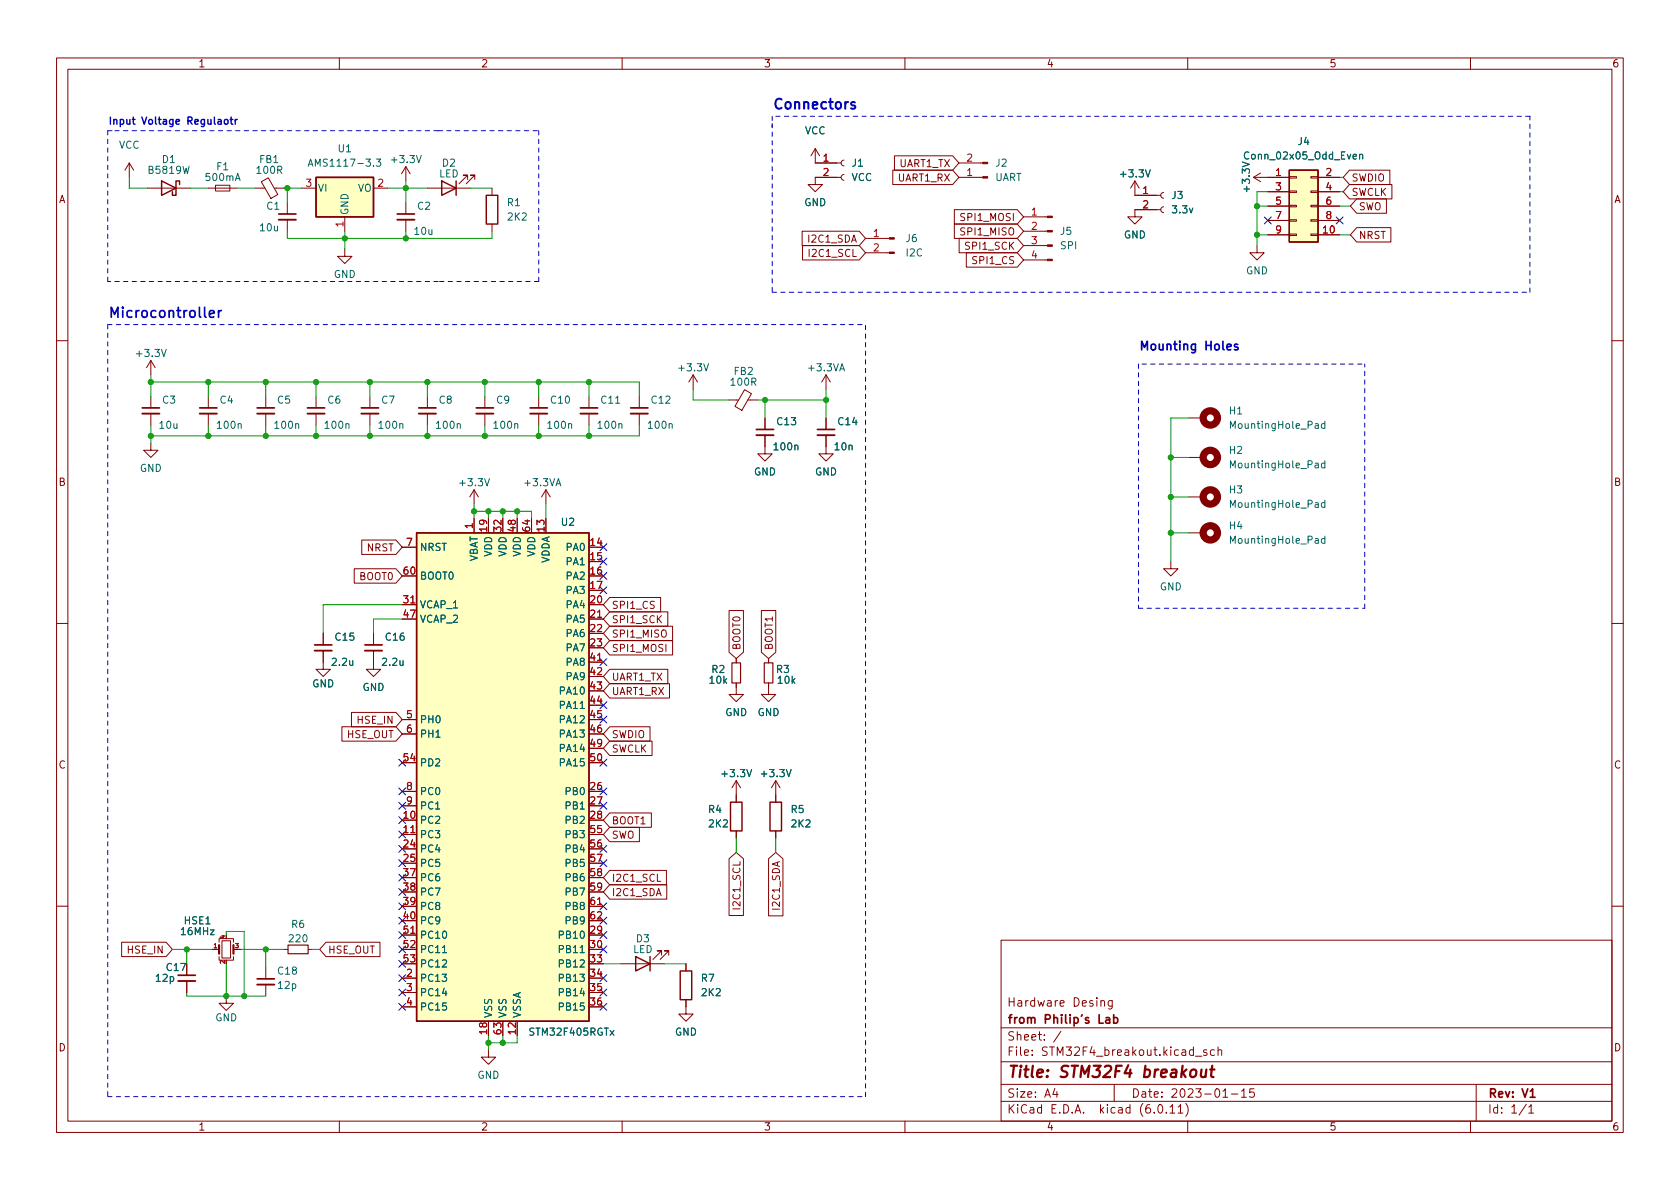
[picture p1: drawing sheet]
<svg xmlns="http://www.w3.org/2000/svg" width="297mm" height="210mm" viewBox="0 0 297 210" stroke-linecap="round" stroke-linejoin="round" font-family="sans-serif">
<g fill="none" stroke="#840000" stroke-width=".18">
<path d="M10 10.2h277v190.1h-277zM12 12.2h273v186.1h-273zM60 10.2v2M110 10.2v2M160 10.2v2M210 10.2v2M260 10.2v2M22.9 28.8l-.8 1.3M22.9 28.8v2.6M22.9 28.8l.7 1.3M26 33.3h7.7M36.8 33.3h5.1"/>
<path d="M38.1 32.8h2.5v1h-2.5zM45.1 33.3h1.7M46.2 32.2l1.2-.8 1.7 3-1.2 .7zM48.5 33.3h1.7M50.8 35.8v2M50.8 38.9v2M53.3 33.3h2.6M61 38.3v2.6M66 33.3h2.6M71.8 29.5v2.5M71.8 35.8v2M71.8 38.9v2"/>
<path d="M71.8 29.5l-.8 1.2M71.8 29.5l.7 1.2M75.6 33.3h7.6M82.7 31.7v-.7h-.8h.8l-1.5 1.5M83.9 31.7v-.7h-.7h.7l-1.5 1.5M87 33.3v1.2M87 39.6v1.3M144.1 26.3v2.5h4.6M144.1 26.3l-.7 1.3M144.1 26.3l.8 1.3M148.7 31.4h-4.6v1.2h1.3l-1.3 1.3-1.2-1.3h1.2M149.2 30.9l-.3 .1-.2 .4 .2 .3 .3 .2"/>
<path d="M149.2 28.3l-.3 .2-.2 .3 .2 .4 .3 .1M157.8 30.1h10.6l1.1 1.3-1.1 1.2h-10.6zM158.2 27.6h10.2l1.1 1.2-1.1 1.3h-10.2zM168.7 37.1h11.2l1.1 1.2-1.1 1.3h-11.2zM168.7 39.6h11.2l1.1 1.3-1.1 1.3h-11.2zM169.5 31.4h4.3M169.5 28.8h4.3M181 38.3h4.2M200.7 32l-.8 1.3M200.7 32v2.5h4.5M200.7 32l.7 1.3M205.2 37.1h-4.5v1.2h1.2l-1.2 1.3-1.3-1.3h1.3"/>
<path d="M205.7 36.6l-.3 .1-.2 .4 .2 .3 .3 .2M205.7 34l-.3 .2-.2 .3 .2 .4 .3 .1M221.6 31.4h6.4M221.6 31.4l1.3 .7M222.9 30.6l-1.3 .8M224.2 33.9h3.8M224.2 36.4h3.8M224.2 39h3.8M228 38.9h1.2v.2h-1.2zM228 36.3h1.2v.3h-1.2zM228 33.8h1.2v.2h-1.2zM228 31.2h1.2v.3h-1.2z"/>
<path d="M231.8 38.9h1.2v.2h-1.2zM231.8 36.3h1.2v.3h-1.2zM231.8 33.8h1.2v.2h-1.2zM231.8 31.2h1.2v.3h-1.2zM233 31.4h3.9M233 33.9h3.9M233 36.4h3.9M233 39h3.9M238.6 32.6h7.5v2.6h-7.5l-1.1-1.3zM238.6 30.1h7.1v2.5h-7.1l-1.1-1.2zM239.9 35.2h5.2v2.5h-5.2l-1.1-1.3zM61 44.1v1.2h1.2l-1.2 1.3-1.3-1.3h1.3"/>
<path d="M141.8 40.9h10.1l1.1 1.3-1.1 1.2h-10.1zM141.9 43.4h10l1.1 1.3-1.1 1.3h-10zM153 44.7h4.3M153 42.2h4.3M169.6 42.2h10.3l1.1 1.2-1.1 1.3h-10.3zM170.9 44.7h9l1.1 1.3-1.1 1.2h-9zM181 46h4.2M181 43.4h4.2M181 40.9h4.2M222.2 43.4v1.3h1.3l-1.3 1.3-1.2-1.3h1.2M224.2 41.5h3.8M228 41.4h1.2v.3h-1.2z"/>
<path d="M231.8 41.4h1.2v.3h-1.2zM233 41.5h3.9M239.9 40.3h6v2.5h-6l-1.1-1.3zM10 60.2h2M26.7 78.4v1.2h1.2l-1.2 1.3-1.3-1.3h1.3M26.7 63.7l-.8 1.3M26.7 63.7v2.6M26.7 70.1v2M26.7 73.1v2.1M26.7 63.7l.7 1.3M36.8 70.1v2M36.8 73.1v2.1"/>
<path d="M47 70.1v2M47 73.1v2.1M55.9 70.1v2M55.9 73.1v2.1M65.4 70.1v2M65.4 73.1v2.1M75.6 70.1v2M75.6 73.1v2.1M85.7 70.1v2M85.7 73.1v2.1M95.2 70.1v2M95.2 73.1v2.1"/>
<path d="M104.1 70.1v2M104.1 73.1v2.1M113 70.1v2M113 73.1v2.1M122.6 66.3l-.8 1.3M122.6 66.3v2.5M122.6 66.3l.7 1.3M128.9 70.7h1.7M131.6 68.9l1.3 .7-1.7 3-1.3-.7zM132.2 70.7h1.8M135.3 77v3.3h1.2l-1.2 1.2-1.3-1.2h1.3M135.3 73.9v2"/>
<path d="M146 77v3.3h1.3l-1.3 1.2-1.2-1.2h1.2M146 66.3l-.7 1.3M146 66.3v2.5M146 73.9v2M146 66.3l.8 1.3M210.2 73.9h2.5M285 60.2h2M64 95.5h6l1.1 1.3-1.1 1.2h-6zM71.1 96.8h2.6M83.8 86.6v2.5M83.8 91.7v2.5M83.8 86.6l-.7 1.3"/>
<path d="M83.8 86.6l.8 1.3M86.4 91.7v2.5M88.9 91.7v2.5M91.4 91.7v2.5M94 91.7v2.5M96.5 86.6v2.5M96.5 91.7v2.5M96.5 86.6l-.7 1.3M96.5 86.6l.8 1.3M104.1 96.8h2.6M104.1 99.3h2.6M207 99.3v1.3h1.3l-1.3 1.2-1.3-1.2h1.3"/>
<path d="M210.2 80.9h2.5M210.2 87.9h2.5M210.2 94.2h2.5M10 110.2h2M57.1 115.1v3.3h1.3l-1.3 1.2-1.2-1.2h1.2M57.1 112v2M62.6 100.6h7.4l1.1 1.2-1.1 1.3h-7.4zM66 115.1v3.3h1.3l-1.3 1.2-1.2-1.2h1.2M66 112v2M71.1 101.8h2.6M71.1 106.9h2.6M71.1 109.5h2.6"/>
<path d="M104.1 101.8h2.6M104.1 104.4h2.6M104.1 106.9h2.6M104.1 109.5h2.6M104.1 112h2.6M104.1 114.5h2.6M104.1 117.1h2.6M104.1 119.6h2.6M107.8 113.3h11.1v2.5h-11.1l-1.1-1.3zM107.8 118.4h10.3v2.5h-10.3l-1.1-1.3zM107.8 110.7h11.1v2.6h-11.1l-1.1-1.3zM107.8 105.7h9v2.5h-9l-1.1-1.3z"/>
<path d="M107.8 108.2h10.3v2.5h-10.3l-1.1-1.2zM128.9 108h2.5v7.3l-1.2 1.2-1.3-1.2zM130.2 116.5v.7M134.6 108h2.6v7.3l-1.3 1.2-1.3-1.2zM135.9 116.5v.7M285 110.2h2M60.5 128.5h9.5l1.1 1.3-1.1 1.3h-9.5zM62.1 126h7.9l1.1 1.2-1.1 1.3h-7.9zM71.1 139.9h2.6M71.1 127.2h2.6M71.1 129.8h2.6M71.1 134.9h2.6"/>
<path d="M104.1 139.9h2.6M104.1 122.2h2.6M104.1 124.7h2.6M104.1 127.2h2.6M104.1 129.8h2.6M104.1 132.3h2.6M104.1 134.9h2.6M107.8 128.5h7.1v2.6h-7.1l-1.1-1.3zM107.8 131.1h7.5v2.5h-7.5l-1.1-1.3zM107.8 120.9h10.6v2.5h-10.6l-1.1-1.2zM130.2 120.8v2h1.2l-1.2 1.3-1.3-1.3h1.3M130.2 138l-.8 1.3"/>
<path d="M130.2 138v3.9M130.2 138l.7 1.3M135.9 120.8v2h1.3l-1.3 1.3-1.3-1.3h1.3M137.2 138v3.9M137.2 138l-.8 1.3M137.2 138l.7 1.3M71.1 145h2.6M71.1 147.6h2.6M71.1 150.1h2.6M71.1 152.6h2.6M71.1 142.5h2.6M71.1 155.2h2.6"/>
<path d="M71.1 157.7h2.6M104.1 145h2.6M104.1 147.6h2.6M104.1 150.1h2.6M104.1 152.6h2.6M104.1 142.5h2.6M104.1 155.2h2.6M104.1 157.7h2.6M107.8 146.3h5.3v2.5h-5.3l-1.1-1.2zM107.8 156.5h10.1v2.5h-10.1l-1.1-1.3zM107.8 153.9h10v2.6h-10l-1.1-1.3zM107.8 143.8h7.4v2.5h-7.4l-1.1-1.3z"/>
<path d="M128.9 151.9l1.3-1.2 1.2 1.2v10h-2.5zM130.2 146.9v1.3M135.9 151.9l1.3-1.2 1.2 1.2v10.1h-2.5zM137.2 146.9v1.3M10 160.2h2M21.5 166.6h7.9l1.1 1.3-1.1 1.3h-7.9zM33 170.4v2.1M33 173.5v2M37.5 167.9h1.2M38.7 169.2v.6h2.6v-.6M38.7 166.6v-.6h2.6v.6M39.2 166.4h1.6v3h-1.6z"/>
<path d="M40 176.1v1.3h1.3l-1.3 1.3-1.3-1.3h1.3M41.3 167.9h1.2M47 171.1v2M47 174.1v2M50.2 167.9h.7M54.5 167.9h.7M57.6 166.6h9.6v2.6h-9.6l-1.1-1.3zM71.1 173h2.6M71.1 165.3h2.6M71.1 175.5h2.6M71.1 167.9h2.6M71.1 170.4h2.6"/>
<path d="M71.1 178h2.6M71.1 160.3h2.6M71.1 162.8h2.6M104.1 173h2.6M104.1 165.3h2.6M104.1 175.5h2.6M104.1 167.9h2.6M104.1 170.4h2.6M104.1 178h2.6M104.1 160.3h2.6M104.1 162.8h2.6M109.9 170.4h7.6"/>
<path d="M117 168.9v-.8h-.8h.8l-1.6 1.6M118.2 168.9v-.8h-.7h.7l-1.5 1.6M121.3 176.8v2.5h1.3l-1.3 1.3-1.3-1.3h1.3M121.3 170.4v1.3M177 166.3h108v32h-108zM187.4 177.4l.7-.1v-.3l-.5-.1-.2 .2 .1 .8h.6M285 160.2h2M60 198.3v2M86.4 185.7v1.2h1.2l-1.2 1.3-1.3-1.3h1.3M86.4 180.6v2.5M88.9 180.6v2.5M91.4 180.6v2.5"/>
<path d="M110 198.3v2M160 198.3v2M177 194.8h108M177 191.8h108M177 187.8h108M177 181.8h108M182.5 186.5v.1M182.5 185.7v.1M184.6 183.8v.1M184.6 183v.1M187.6 182.4l-1.3 1.9M197 191.8v3"/>
<path d="M209.6 195.1a1.72 1.72 0 0 1 0 2.3M210 198.3v2M213.4 185.7l-.4-.1-.2 .2 .1 .3 .5 .1v.4h-.6M214.7 185.7l-.4-.1-.3 .3v.4l.1 .3h.6M215.4 185.8l.2-.2 .3 .1 .1 .9M215.4 185.1v1.5M217.7 193.5h1.2M219.5 193l.4-.5v1.5M219.5 194h.9M221.7 192.5h-.7l-.1 .7 .2-.1 .5 .1 .2 .2-.1 .5-.2 .1-.6-.1M260 198.3v2M261 191.8v6.5"/>
<path d="M270.3 195.8l.4-.5v1.5M270.3 196.8h.9"/>
</g>
<g fill="none" stroke="#006464" stroke-width=".18">
<path d="M32.4 29.4l.3 1.3 .2-.9 .2 .9 .3-1.3M41.6 31.9l.4-1.2 .5 1.2M41.7 31.6h.6M66 29.3v.1M66.5 28.1h.8l-.4 .5 .3 .1v.6l-.1 .1-.6-.1M73.6 27.5l.5 1.3 .4-1.3M202.5 30l.5 1.3 .4-1.3M219.6 28.6l1.3 .5-1.3 .4M239.2 27.7l.6-.1v-.3h-.4l-.2 .2 .1 .6h.5M240.4 27.4l.2-.1h.3v.8M240.4 27.3v.8M28.5 61.8l.5 1.3 .4-1.3"/>
<path d="M42.1 75l.2-.1 .3 .1 .1 .8M52.3 75l.2-.1 .3 .1v.8M61.2 75l.1-.1 .3 .1 .1 .8M70.7 75l.2-.1 .3 .1v.8M80.8 75l.2-.1 .3 .1 .1 .8M91 75l.2-.1 .3 .1v.8M100.5 75l.2-.1 .3 .1 .1 .8M108.8 71.3h.8M109.4 75l.2-.1 .3 .1 .1 .8M118.3 75l.2-.1 .3 .1 .1 .8M124.4 64.3l.5 1.3 .4-1.3M140.5 78.8l.2-.1 .3 .1 .1 .8"/>
<path d="M148.5 65.6l.4-1.3 .4 1.3M148.6 65.2h.6M232.5 75h.5l.1 .8M233.1 75.2l-.4 .1-.2 .2 .2 .3 .4-.1M234.2 75l-.3-.1-.3 .2 .2 .6h.4M234.2 74.5v1.3M85.7 84.6l.4 1.3 .4-1.3M98.3 85.9l.4-1.3 .5 1.3M98.4 85.5h.6M232.5 82h.5l.1 .7M232.5 88.9h.5l.1 .8M232.5 95.3h.5l.1 .8"/>
<path d="M233.1 82.2l-.4 .1-.2 .1 .2 .3h.4M233.1 89.2h-.4l-.2 .2 .2 .3h.4M233.1 95.5l-.4 .1-.2 .2 .2 .3 .4-.1M234.2 82l-.3-.1-.3 .2 .2 .6h.4M234.2 88.9h-.3l-.3 .2 .2 .6h.4M234.2 95.3l-.3-.1-.3 .3 .2 .5h.4M234.2 81.5v1.2M234.2 88.5v1.2M234.2 94.8v1.3M61.8 116.8l.1 .8 .3 .1 .2-.2M62.4 116.8v.9M70.7 116.8l.1 .8 .3 .1 .2-.2"/>
<path d="M71.3 116.8v.9M102.6 125.3h.7M132 136.1l.5 1.2 .4-1.2M139 136.1l.5 1.2 .4-1.2M78.2 168.5h.8M102.6 168.5h.7M107.9 182.2l.6 .9M108.5 182.2l-.6 .9"/>
</g>
<g fill="none" stroke="#840000" stroke-width=".33">
<path d="M49.3 38.9h3M70.2 38.9h3.1M25.1 73.1h3.1M35.3 73.1h3.1M45.5 73.1h3M54.4 73.1h3M63.9 73.1h3M74 73.1h3.1M84.2 73.1h3M93.7 73.1h3.1M102.6 73.1h3.1M111.5 73.1h3.1"/>
<path d="M133.7 77h3.1M144.5 77h3.1M55.6 115.1h3.1M64.5 115.1h3.1M31.5 173.5h3M45.5 174.1h3"/>
</g>
<g fill="none" stroke="#840000" stroke-width=".3">
<path d="M49.3 37.8h3M70.2 37.8h3.1M25.1 72.1h3.1M35.3 72.1h3.1M45.5 72.1h3M54.4 72.1h3M63.9 72.1h3M74 72.1h3.1M84.2 72.1h3M93.7 72.1h3.1M102.6 72.1h3.1M111.5 72.1h3.1"/>
<path d="M133.7 75.9h3.1M144.5 75.9h3.1M55.6 114h3.1M64.5 114h3.1M31.5 172.5h3M45.5 173.1h3"/>
</g>
<g fill="none" stroke="#840000" stroke-width=".25">
<path d="M28.6 32l2.5 1.3-2.5 1.2zM31.7 32.6v-.6h-.6v2.5h-.6v-.6M55.9 31.4h10.1v6.9h-10.1zM78.1 32l2.5 1.3-2.5 1.2zM80.6 32v2.5M86 34.5h2v5.1h-2zM228 30.1h5v12.7h-5zM73.7 94.2h30.4v86.4h-30.4zM129.2 141.9h2v5h-2zM136.1 141.9h2.1v5h-2.1zM112.4 169.2l2.5 1.2-2.5 1.3zM114.9 169.2v2.5"/>
<path d="M120.3 171.7h2v5.1h-2z"/>
</g>
<g fill="#ffffc2" stroke="#ffffc2" stroke-width=".18">
<path d="M228 30.1h5v12.7h-5z"/>
<path d="M55.9 31.4h10.1v6.9h-10.1z"/>
<path d="M73.7 94.2h30.4v86.4h-30.4z"/>
</g>
<g fill="none" stroke="#840000" stroke-width="1.3">
<circle cx="214" cy="73.9" r="1.27"/>
<circle cx="214" cy="80.9" r="1.27"/>
<circle cx="214" cy="94.2" r="1.27"/>
<circle cx="214" cy="87.9" r="1.27"/>
</g>
<g fill="#840000" stroke="#840000" stroke-width=".18">
<path d="M185.2 45.8h.9v.3h-.9z"/>
<path d="M185.2 43.3h.9v.3h-.9z"/>
<path d="M185.2 40.8h.9v.2h-.9z"/>
<path d="M185.2 38.2h.9v.3h-.9z"/>
<path d="M173.8 28.7h.8v.3h-.8z"/>
<path d="M173.8 31.2h.8v.3h-.8z"/>
<path d="M157.3 44.6h.8v.2h-.8z"/>
<path d="M157.3 42h.8v.3h-.8z"/>
</g>
<path d="M129.4 117.2h1.5v3.6h-1.5zM135.1 117.2h1.6v3.6h-1.6zM50.9 167.1h3.6v1.6h-3.6z" fill="none" stroke="#840000" stroke-width=".2"/>
<path d="M72.6 106.6h.8M105.7 109.2h.7M105.7 116.8h.7M72.6 147.3h.8M105.7 160h.7M72.6 165h.8" fill="none" stroke="#a90000" stroke-width=".18"/>
<path d="M38.7 167.1v1.6M41.3 167.1v1.6" fill="none" stroke="#840000" stroke-width=".38"/>
<path d="M38.6 54.9v1.2M39.1 54.9l-.3 .1-.2 .3" fill="none" stroke="#0000c2" stroke-width=".3"/>
<path d="M151.1 18.1l-.4-.1-.2 .3 .1 .2 .5 .2v.4h-.6" fill="none" stroke="#0000c2" stroke-width=".36"/>
<g fill="none" stroke="#0000c2" stroke-width=".18" stroke-dasharray=".8 .8">
<path d="M19 23.1h1.3M20.3 23.1h57.2M77.5 23.1h17.7M95.2 23.1v26.7M136.5 21.8v29.9M136.5 20.6v1.9M270.5 20.6h-134M19 57.4v136.5M19 49.8v-26.7M19 57.4h134M77.5 49.8h-58.5M95.2 49.8h-18.4"/>
<path d="M136.5 51.7h134M270.5 51.7v-31.1M201.3 64.4v43.2M201.9 64.4h39.4M201.3 107.6h40M241.3 107.6v-43.2M19 193.9h134M153 193.9v-136.5"/>
</g>
<g fill="none" stroke="#009600" stroke-width=".18">
<path d="M22.9 31.4v1.9h3.1M33.7 33.3h3.1M41.9 33.3h3.2M50.2 33.3h3.1M50.8 33.3v2.5M68.6 33.3h7M71.8 32v3.8M83.2 33.3h3.8M222.2 36.4h2M224.2 33.9h-2v9.5M236.9 33.9h.6M236.9 36.4h1.9"/>
<path d="M236.9 31.4h.6M50.8 40.9v1.3h36.2v-1.3M61 40.9v3.2M71.8 40.9v1.3M222.2 41.5h2M236.9 41.5h1.9M26.7 67.6h86.3v2.5M26.7 66.3v3.8M26.7 75.2v3.2M36.8 67.6v2.5M36.8 75.2v1.9M47 67.6v2.5"/>
<path d="M47 75.2v1.9M55.9 67.6v2.5M55.9 75.2v1.9M65.4 67.6v2.5M65.4 75.2v1.9M75.6 67.6v2.5M75.6 75.2v1.9M85.7 67.6v2.5M85.7 75.2v1.9M95.2 67.6v2.5M95.2 75.2v1.9M104.1 67.6v2.5"/>
<path d="M104.1 75.2v1.9M113 75.2v1.9h-86.3M122.6 68.8v1.9h6.3M134 70.7h12M135.3 70.7v3.2M146 68.8v5.1M210.2 73.9h-3.2v25.4M83.8 90.4h10.2v1.3M83.8 89.1v2.6M86.4 90.4v1.3M88.9 90.4v1.3M91.4 90.4v1.3"/>
<path d="M96.5 89.1v2.6M207 94.2h3.2M207 80.9h3.2M207 87.9h3.2M71.1 106.9h-14v5.1M71.1 109.5h-5.1v2.5M130.2 148.2v2.5M137.2 148.2v2.5M30.5 167.9h7M33 175.5v.6h14M33 167.9v2.5M40 165.3v-.6h3.2v11.4"/>
<path d="M40 170.4v5.7M42.5 167.9h7.7M47 167.9v3.2M55.2 167.9h1.3M106.7 170.4h3.2M117.5 170.4h3.8M86.4 183.1v2.6M88.9 183.1v1.3M91.4 183.1v1.3h-5"/>
</g>
<g fill="none" stroke="#000084" stroke-width=".18">
<path d="M223.5 38.4l1.3 1.2M224.8 38.4l-1.3 1.2M236.2 38.4l1.3 1.2M237.5 38.4l-1.3 1.2M106.1 96.2l1.2 1.2M106.1 98.7l1.2 1.2M107.3 96.2l-1.2 1.2M107.3 98.7l-1.2 1.2M106.1 103.8l1.2 1.2M106.1 101.2l1.2 1.3M106.1 116.5l1.2 1.2M107.3 103.8l-1.2 1.2"/>
<path d="M107.3 101.2l-1.2 1.3M107.3 116.5l-1.2 1.2M70.5 139.3l1.2 1.3M70.5 134.3l1.2 1.2M71.7 139.3l-1.2 1.3M71.7 134.3l-1.2 1.2M106.1 124.1l1.2 1.2M106.1 139.3l1.2 1.3M106.1 126.6l1.2 1.3M106.1 134.3l1.2 1.2M107.3 124.1l-1.2 1.2M107.3 134.3l-1.2 1.2"/>
<path d="M107.3 126.6l-1.2 1.3M107.3 139.3l-1.2 1.3M70.5 159.7l1.2 1.2M70.5 141.9l1.2 1.2M70.5 154.6l1.2 1.2M70.5 149.5l1.2 1.2M70.5 157.1l1.2 1.2M70.5 144.4l1.2 1.2M70.5 147l1.2 1.2M70.5 152l1.2 1.3M71.7 159.7l-1.2 1.2M71.7 141.9l-1.2 1.2"/>
<path d="M71.7 154.6l-1.2 1.2M71.7 149.5l-1.2 1.2M71.7 157.1l-1.2 1.2M71.7 144.4l-1.2 1.2M71.7 147l-1.2 1.2M71.7 152l-1.2 1.3M106.1 141.9l1.2 1.2M106.1 159.7l1.2 1.2M106.1 149.5l1.2 1.2M106.1 152l1.2 1.3M107.3 141.9l-1.2 1.2M107.3 159.7l-1.2 1.2"/>
<path d="M107.3 149.5l-1.2 1.2M107.3 152l-1.2 1.3M70.5 164.7l1.2 1.3M70.5 169.8l1.2 1.2M70.5 172.4l1.2 1.2M70.5 162.2l1.2 1.2M70.5 174.9l1.2 1.2M70.5 177.4l1.2 1.3M70.5 167.3l1.2 1.2M71.7 177.4l-1.2 1.3M71.7 164.7l-1.2 1.3M71.7 169.8l-1.2 1.2"/>
<path d="M71.7 172.4l-1.2 1.2M71.7 162.2l-1.2 1.2M71.7 174.9l-1.2 1.2M71.7 167.3l-1.2 1.2M106.1 162.2l1.2 1.2M106.1 164.7l1.2 1.3M106.1 177.4l1.2 1.3M106.1 174.9l1.2 1.2M106.1 172.4l1.2 1.2M106.1 167.3l1.2 1.2M107.3 162.2l-1.2 1.2M107.3 164.7l-1.2 1.3"/>
<path d="M107.3 177.4l-1.2 1.3M107.3 174.9l-1.2 1.2M107.3 172.4l-1.2 1.2M107.3 167.3l-1.2 1.2"/>
</g>
<g fill="#009600" stroke="#009600" stroke-width=".18">
<circle cx="86.4" cy="184.4" r=".46"/>
<circle cx="33" cy="167.9" r=".46"/>
<circle cx="40" cy="176.1" r=".46"/>
<circle cx="55.9" cy="77.1" r=".46"/>
<circle cx="91.4" cy="90.4" r=".46"/>
<circle cx="88.9" cy="90.4" r=".46"/>
<circle cx="86.4" cy="90.4" r=".46"/>
<circle cx="83.8" cy="90.4" r=".46"/>
<circle cx="88.9" cy="184.4" r=".46"/>
<circle cx="36.8" cy="77.1" r=".46"/>
<circle cx="26.7" cy="77.1" r=".46"/>
<circle cx="26.7" cy="67.6" r=".46"/>
<circle cx="47" cy="77.1" r=".46"/>
<circle cx="47" cy="167.9" r=".46"/>
<circle cx="43.2" cy="176.1" r=".46"/>
<circle cx="47" cy="67.6" r=".46"/>
<circle cx="55.9" cy="67.6" r=".46"/>
<circle cx="36.8" cy="67.6" r=".46"/>
<circle cx="104.1" cy="77.1" r=".46"/>
<circle cx="135.3" cy="70.7" r=".46"/>
<circle cx="104.1" cy="67.6" r=".46"/>
<circle cx="65.4" cy="77.1" r=".46"/>
<circle cx="95.2" cy="77.1" r=".46"/>
<circle cx="95.2" cy="67.6" r=".46"/>
<circle cx="75.6" cy="77.1" r=".46"/>
<circle cx="85.7" cy="77.1" r=".46"/>
<circle cx="65.4" cy="67.6" r=".46"/>
<circle cx="85.7" cy="67.6" r=".46"/>
<circle cx="71.8" cy="42.2" r=".46"/>
<circle cx="71.8" cy="33.3" r=".46"/>
<circle cx="75.6" cy="67.6" r=".46"/>
<circle cx="146" cy="70.7" r=".46"/>
<circle cx="50.8" cy="33.3" r=".46"/>
<circle cx="61" cy="42.2" r=".46"/>
<circle cx="207" cy="94.2" r=".46"/>
<circle cx="207" cy="87.9" r=".46"/>
<circle cx="207" cy="80.9" r=".46"/>
<circle cx="222.2" cy="41.5" r=".46"/>
<circle cx="222.2" cy="36.4" r=".46"/>
</g>
<g font-size="2.8" fill="#840000">
<text x="178" y="191.2">Title:</text>
<text x="187.3" y="191.2">STM32F4</text>
<text x="202.3" y="191.2">breakout</text>
</g>
<g font-size="2.5" fill="#0000c2">
<text x="136.5" y="19.3">Connectors</text>
<text x="19" y="56.2">Microcontroller</text>
</g>
<g font-size="2.1" fill="#0000c2">
<text x="201.3" y="61.9">Mounting</text>
<text x="213" y="61.9">Holes</text>
</g>
<g font-size="2.1" fill="#840000">
<text x="178" y="178.5">Hardware</text>
<text x="189.7" y="178.5">Desing</text>
<text x="178" y="184.5">Sheet:</text>
<text x="178" y="181.5">from</text>
<text x="184.6" y="181.5">Philip's</text>
<text x="186.2" y="184.5">/</text>
<text x="194.4" y="181.5">Lab</text>
<text x="178" y="187.2">File:</text>
<text x="184.4" y="187.2">STM32F4_breakout.kicad_sch</text>
<text x="178" y="197.4">KiCad</text>
<text x="178" y="194.6">Size:</text>
<text x="184.7" y="194.6">A4</text>
<text x="185.7" y="197.4">E.D.A.</text>
<text x="194.6" y="197.4">kicad</text>
<text x="200" y="194.6">Date:</text>
<text x="201.8" y="197.4">(6.0.11)</text>
<text x="207" y="194.6">2023-01-15</text>
<text x="263" y="194.6">Rev:</text>
<text x="263" y="197.4">Id:</text>
<text x="267.1" y="197.4">1/1</text>
<text x="269.1" y="194.6">V1</text>
</g>
<g font-size="1.8" fill="#840000">
<text x="35" y="12.3">1</text>
<text x="85" y="12.3">2</text>
<text x="135" y="12.3">3</text>
<text x="185" y="12.3">4</text>
<text x="235" y="12.3">5</text>
<text x="285" y="12.3">6</text>
<text x="159" y="29.9">UART1_TX</text>
<text x="158.7" y="32.5">UART1_RX</text>
<text x="238.9" y="35">SWCLK</text>
<text x="238.9" y="32.5">SWDIO</text>
<text x="10.4" y="36.3">A</text>
<text x="169.5" y="39.5">SPI1_MOSI</text>
<text x="240.2" y="37.6">SWO</text>
<text x="285.4" y="36.3">A</text>
<text x="142.6" y="43.3">I2C1_SDA</text>
<text x="142.7" y="45.8">I2C1_SCL</text>
<text x="169.5" y="42">SPI1_MISO</text>
<text x="170.4" y="44.5">SPI1_SCK</text>
<text x="171.7" y="47.1">SPI1_CS</text>
<text x="240.2" y="42.6">NRST</text>
<text x="10.3" y="86.3">B</text>
<text x="285.3" y="86.3">B</text>
<text x="64.8" y="97.9">NRST</text>
<text x="63.4" y="103">BOOT0</text>
<text x="108.1" y="113.1">SPI1_MISO</text>
<text x="108.1" y="108">SPI1_CS</text>
<text x="108.1" y="110.6">SPI1_SCK</text>
<text x="108.1" y="115.7">SPI1_MOSI</text>
<text x="131.3" y="115" transform="rotate(-90 131.3 115)">BOOT0</text>
<text x="137" y="115" transform="rotate(-90 137 115)">BOOT1</text>
<text x="108.1" y="120.7">UART1_TX</text>
<text x="108.1" y="123.3">UART1_RX</text>
<text x="61.3" y="130.9">HSE_OUT</text>
<text x="62.9" y="128.4">HSE_IN</text>
<text x="108.1" y="130.9">SWDIO</text>
<text x="10.3" y="136.3">C</text>
<text x="108.1" y="133.4">SWCLK</text>
<text x="285.3" y="136.3">C</text>
<text x="108.1" y="148.7">SWO</text>
<text x="108.1" y="146.1">BOOT1</text>
<text x="108.1" y="158.8">I2C1_SDA</text>
<text x="108.1" y="156.3">I2C1_SCL</text>
<text x="131.3" y="161.1" transform="rotate(-90 131.3 161.1)">I2C1_SCL</text>
<text x="138.3" y="161.2" transform="rotate(-90 138.3 161.2)">I2C1_SDA</text>
<text x="22.3" y="169">HSE_IN</text>
<text x="57.9" y="169">HSE_OUT</text>
<text x="10.3" y="186.3">D</text>
<text x="285.3" y="186.3">D</text>
<text x="35" y="200.3">1</text>
<text x="85" y="200.3">2</text>
<text x="135" y="200.3">3</text>
<text x="185" y="200.3">4</text>
<text x="235" y="200.3">5</text>
<text x="285" y="200.3">6</text>
</g>
<g font-size="1.8" fill="#0000c2">
<text x="19" y="22">Input</text>
<text x="25" y="22">Voltage</text>
<text x="33.3" y="22">Regulaotr</text>
</g>
<g font-size="1.8" fill="#006464">
<text x="21" y="26.7">VCC</text>
<text x="28.5" y="29.2">D1</text>
<text x="45.7" y="29.2">FB1</text>
<text x="54.3" y="29.8">AMS1117-3.3</text>
<text x="59.6" y="27.3">U1</text>
<text x="68.8" y="29.2">+3.3V</text>
<text x="78.1" y="29.8">D2</text>
<text x="142.3" y="24.1">VCC</text>
<text x="150.5" y="29.8">J1</text>
<text x="175.9" y="29.8">J2</text>
<text x="219.7" y="28.6">Conn_02x05_Odd_Even</text>
<text x="229.3" y="26">J4</text>
<text x="26" y="31.1">B5819W</text>
<text x="36.1" y="32.4">500mA</text>
<text x="38.1" y="30.5">F1</text>
<text x="45.1" y="31.1">100R</text>
<text x="56.1" y="34.3">VI</text>
<text x="63.2" y="34.3">VO</text>
<text x="77.6" y="31.8">LED</text>
<text x="150.5" y="32.4">VCC</text>
<text x="175.9" y="32.4">UART</text>
<text x="197.7" y="31.8">+3.3V</text>
<text x="207" y="35.6">J3</text>
<text x="221.4" y="34.3" transform="rotate(-90 221.4 34.3)">+3.3V</text>
<text x="45.7" y="41.3">10u</text>
<text x="47" y="37.5">C1</text>
<text x="62" y="38.1" transform="rotate(-90 62 38.1)">GND</text>
<text x="73" y="41.9">10u</text>
<text x="73.7" y="37.5">C2</text>
<text x="89.5" y="36.8">R1</text>
<text x="89.5" y="39.4">2K2</text>
<text x="142.1" y="36.8">GND</text>
<text x="187.3" y="41.9">J5</text>
<text x="207" y="38.1">3.3v</text>
<text x="160" y="43.2">J6</text>
<text x="160" y="45.7">I2C</text>
<text x="187.3" y="44.5">SPI</text>
<text x="198.6" y="42.5">GND</text>
<text x="58.9" y="49.5">GND</text>
<text x="220.2" y="48.9">GND</text>
<text x="23.8" y="63.5">+3.3V</text>
<text x="28.6" y="71.8">C3</text>
<text x="38.7" y="71.8">C4</text>
<text x="48.9" y="71.8">C5</text>
<text x="57.8" y="71.8">C6</text>
<text x="67.3" y="71.8">C7</text>
<text x="77.5" y="71.8">C8</text>
<text x="87.6" y="71.8">C9</text>
<text x="97.2" y="71.8">C10</text>
<text x="106" y="71.8">C11</text>
<text x="114.9" y="71.8">C12</text>
<text x="119.6" y="66">+3.3V</text>
<text x="128.9" y="68.6">100R</text>
<text x="129.6" y="66.7">FB2</text>
<text x="142.6" y="66">+3.3VA</text>
<text x="27.9" y="76.2">10u</text>
<text x="38.1" y="76.2">100n</text>
<text x="48.3" y="76.2">100n</text>
<text x="57.2" y="76.2">100n</text>
<text x="66.7" y="76.2">100n</text>
<text x="76.8" y="76.2">100n</text>
<text x="87" y="76.2">100n</text>
<text x="96.5" y="76.2">100n</text>
<text x="105.4" y="76.2">100n</text>
<text x="114.3" y="76.2">100n</text>
<text x="137.2" y="75.6">C13</text>
<text x="148" y="75.6">C14</text>
<text x="217.2" y="73.7">H1</text>
<text x="217.2" y="76.2">MountingHole_Pad</text>
<text x="24.7" y="83.8">GND</text>
<text x="136.5" y="80">100n</text>
<text x="147.3" y="80">10n</text>
<text x="217.2" y="80.6">H2</text>
<text x="217.2" y="83.2">MountingHole_Pad</text>
<text x="80.9" y="86.4">+3.3V</text>
<text x="92.4" y="86.4">+3.3VA</text>
<text x="133.2" y="84.5">GND</text>
<text x="144" y="84.5">GND</text>
<text x="217.2" y="87.6">H3</text>
<text x="99.1" y="93.3">U2</text>
<text x="217.2" y="90.2">MountingHole_Pad</text>
<text x="217.2" y="94">H4</text>
<text x="74.2" y="97.8">NRST</text>
<text x="84.8" y="99.3" transform="rotate(-90 84.8 99.3)">VBAT</text>
<text x="87.4" y="98.5" transform="rotate(-90 87.4 98.5)">VDD</text>
<text x="89.9" y="98.5" transform="rotate(-90 89.9 98.5)">VDD</text>
<text x="92.5" y="98.5" transform="rotate(-90 92.5 98.5)">VDD</text>
<text x="95" y="98.5" transform="rotate(-90 95 98.5)">VDD</text>
<text x="97.5" y="99.6" transform="rotate(-90 97.5 99.6)">VDDA</text>
<text x="99.9" y="97.8">PA0</text>
<text x="99.9" y="100.3">PA1</text>
<text x="217.2" y="96.5">MountingHole_Pad</text>
<text x="74.2" y="108">VCAP_1</text>
<text x="74.2" y="102.9">BOOT0</text>
<text x="99.9" y="102.9">PA2</text>
<text x="99.9" y="105.4">PA3</text>
<text x="99.9" y="108">PA4</text>
<text x="205" y="104.8">GND</text>
<text x="59.1" y="113.7">C15</text>
<text x="67.9" y="113.7">C16</text>
<text x="74.2" y="110.5">VCAP_2</text>
<text x="99.9" y="110.5">PA5</text>
<text x="99.9" y="113">PA6</text>
<text x="58.4" y="118.1">2.2u</text>
<text x="67.3" y="118.1">2.2u</text>
<text x="99.9" y="115.6">PA7</text>
<text x="99.9" y="118.1">PA8</text>
<text x="125.7" y="119.4">R2</text>
<text x="137.1" y="119.4">R3</text>
<text x="55.1" y="121.9">GND</text>
<text x="64" y="122.6">GND</text>
<text x="98.7" y="123.2">PA10</text>
<text x="98.7" y="125.7">PA11</text>
<text x="99.9" y="120.7">PA9</text>
<text x="125.2" y="121.3">10k</text>
<text x="137.3" y="121.3">10k</text>
<text x="74.2" y="128.3">PH0</text>
<text x="74.2" y="130.8">PH1</text>
<text x="98.7" y="128.3">PA12</text>
<text x="98.7" y="130.8">PA13</text>
<text x="128.2" y="127">GND</text>
<text x="133.9" y="127">GND</text>
<text x="74.2" y="135.9">PD2</text>
<text x="98.7" y="133.4">PA14</text>
<text x="98.7" y="135.9">PA15</text>
<text x="127.3" y="137.8">+3.3V</text>
<text x="134.2" y="137.8">+3.3V</text>
<text x="74.2" y="141">PC0</text>
<text x="74.2" y="143.5">PC1</text>
<text x="99.7" y="141">PB0</text>
<text x="99.7" y="143.5">PB1</text>
<text x="74.2" y="146.1">PC2</text>
<text x="74.2" y="148.6">PC3</text>
<text x="99.7" y="146.1">PB2</text>
<text x="99.7" y="148.6">PB3</text>
<text x="125.1" y="144.1">R4</text>
<text x="125.1" y="146.7">2K2</text>
<text x="139.7" y="144.1">R5</text>
<text x="139.7" y="146.7">2K2</text>
<text x="74.2" y="151.1">PC4</text>
<text x="74.2" y="153.7">PC5</text>
<text x="99.7" y="151.1">PB4</text>
<text x="99.7" y="153.7">PB5</text>
<text x="74.2" y="156.2">PC6</text>
<text x="74.2" y="158.8">PC7</text>
<text x="74.2" y="161.3">PC8</text>
<text x="99.7" y="156.2">PB6</text>
<text x="99.7" y="158.8">PB7</text>
<text x="99.7" y="161.3">PB8</text>
<text x="31.7" y="165.7">16MHz</text>
<text x="32.4" y="163.8">HSE1</text>
<text x="50.8" y="167">220</text>
<text x="51.4" y="164.5">R6</text>
<text x="74.2" y="163.8">PC9</text>
<text x="74.2" y="166.4">PC10</text>
<text x="98.5" y="166.4">PB10</text>
<text x="99.7" y="163.8">PB9</text>
<text x="112.3" y="167">D3</text>
<text x="27.3" y="174">12p</text>
<text x="29.2" y="172.1">C17</text>
<text x="48.9" y="172.7">C18</text>
<text x="74.2" y="174">PC13</text>
<text x="74.2" y="168.9">PC11</text>
<text x="74.2" y="171.5">PC12</text>
<text x="98.5" y="168.9">PB11</text>
<text x="98.5" y="171.5">PB12</text>
<text x="98.5" y="174">PB13</text>
<text x="111.9" y="168.9">LED</text>
<text x="123.8" y="174">R7</text>
<text x="48.9" y="175.3">12p</text>
<text x="74.2" y="176.5">PC14</text>
<text x="74.2" y="179.1">PC15</text>
<text x="98.5" y="176.5">PB14</text>
<text x="98.5" y="179.1">PB15</text>
<text x="123.8" y="176.5">2K2</text>
<text x="38" y="181">GND</text>
<text x="87.4" y="180.1" transform="rotate(-90 87.4 180.1)">VSS</text>
<text x="89.9" y="180.1" transform="rotate(-90 89.9 180.1)">VSS</text>
<text x="92.5" y="180.1" transform="rotate(-90 92.5 180.1)">VSSA</text>
<text x="93.3" y="183.5">STM32F405RGTx</text>
<text x="119.3" y="183.5">GND</text>
<text x="84.3" y="191.1">GND</text>
</g>
<g font-size="1.8" fill="#a90000">
<text x="145.4" y="28.6">1</text>
<text x="170.8" y="28.6">2</text>
<text x="53.9" y="33">3</text>
<text x="66.6" y="33">2</text>
<text x="145.4" y="31.1">2</text>
<text x="170.8" y="31.1">1</text>
<text x="201.9" y="34.3">1</text>
<text x="225.4" y="31.1">1</text>
<text x="225.4" y="33.6">3</text>
<text x="234.3" y="31.1">2</text>
<text x="234.3" y="33.6">4</text>
<text x="60.7" y="40.3" transform="rotate(-90 60.7 40.3)">1</text>
<text x="154.3" y="41.9">1</text>
<text x="182.2" y="38.1">1</text>
<text x="182.2" y="40.6">2</text>
<text x="201.9" y="36.8">2</text>
<text x="225.4" y="36.2">5</text>
<text x="225.4" y="38.7">7</text>
<text x="225.4" y="41.3">9</text>
<text x="233.7" y="41.3">10</text>
<text x="234.3" y="36.2">6</text>
<text x="234.3" y="38.7">8</text>
<text x="154.3" y="44.4">2</text>
<text x="182.2" y="43.2">3</text>
<text x="182.2" y="45.7">4</text>
<text x="83.6" y="93.6" transform="rotate(-90 83.6 93.6)">1</text>
<text x="86.1" y="94.2" transform="rotate(-90 86.1 94.2)">19</text>
<text x="88.6" y="94.2" transform="rotate(-90 88.6 94.2)">32</text>
<text x="91.2" y="94.2" transform="rotate(-90 91.2 94.2)">48</text>
<text x="93.7" y="94.2" transform="rotate(-90 93.7 94.2)">64</text>
<text x="96.3" y="94.2" transform="rotate(-90 96.3 94.2)">13</text>
<text x="71.1" y="101.6">60</text>
<text x="71.7" y="96.5">7</text>
<text x="104.1" y="96.5">14</text>
<text x="104.1" y="99.1">15</text>
<text x="104.1" y="101.6">16</text>
<text x="71.1" y="106.7">31</text>
<text x="104.1" y="104.1">17</text>
<text x="104.1" y="106.7">20</text>
<text x="71.1" y="109.2">47</text>
<text x="104.1" y="109.2">21</text>
<text x="104.1" y="111.8">22</text>
<text x="104.1" y="114.3">23</text>
<text x="104.1" y="116.8">41</text>
<text x="104.1" y="119.4">42</text>
<text x="104.1" y="121.9">43</text>
<text x="104.1" y="124.5">44</text>
<text x="71.7" y="127">5</text>
<text x="71.7" y="129.5">6</text>
<text x="104.1" y="127">45</text>
<text x="104.1" y="129.5">46</text>
<text x="71.1" y="134.6">54</text>
<text x="104.1" y="132.1">49</text>
<text x="104.1" y="134.6">50</text>
<text x="71.7" y="139.7">8</text>
<text x="71.7" y="142.2">9</text>
<text x="104.1" y="139.7">26</text>
<text x="104.1" y="142.2">27</text>
<text x="71.1" y="144.8">10</text>
<text x="71.1" y="147.3">11</text>
<text x="71.1" y="149.9">24</text>
<text x="104.1" y="144.8">28</text>
<text x="104.1" y="147.3">55</text>
<text x="104.1" y="149.9">56</text>
<text x="71.1" y="152.4">25</text>
<text x="71.1" y="154.9">37</text>
<text x="104.1" y="152.4">57</text>
<text x="104.1" y="154.9">58</text>
<text x="71.1" y="157.5">38</text>
<text x="71.1" y="160">39</text>
<text x="104.1" y="157.5">59</text>
<text x="104.1" y="160">61</text>
<text x="71.1" y="162.6">40</text>
<text x="71.1" y="165.1">51</text>
<text x="71.1" y="167.6">52</text>
<text x="104.1" y="165.1">29</text>
<text x="104.1" y="167.6">30</text>
<text x="104.1" y="162.6">62</text>
<text x="71.1" y="170.2">53</text>
<text x="71.7" y="172.7">2</text>
<text x="104.1" y="170.2">33</text>
<text x="104.1" y="172.7">34</text>
<text x="71.7" y="175.3">3</text>
<text x="71.7" y="177.8">4</text>
<text x="104.1" y="175.3">35</text>
<text x="104.1" y="177.8">36</text>
<text x="86.1" y="183.1" transform="rotate(-90 86.1 183.1)">18</text>
<text x="88.6" y="183.1" transform="rotate(-90 88.6 183.1)">63</text>
<text x="91.2" y="183.1" transform="rotate(-90 91.2 183.1)">12</text>
</g>
<g font-size="1.1" fill="#a90000">
<text x="37.7" y="167.6">1</text>
<text x="39.8" y="166.1" transform="rotate(-90 39.8 166.1)">4</text>
<text x="41.5" y="167.6">3</text>
<text x="39.8" y="170.5" transform="rotate(-90 39.8 170.5)">2</text>
</g>
</svg>
